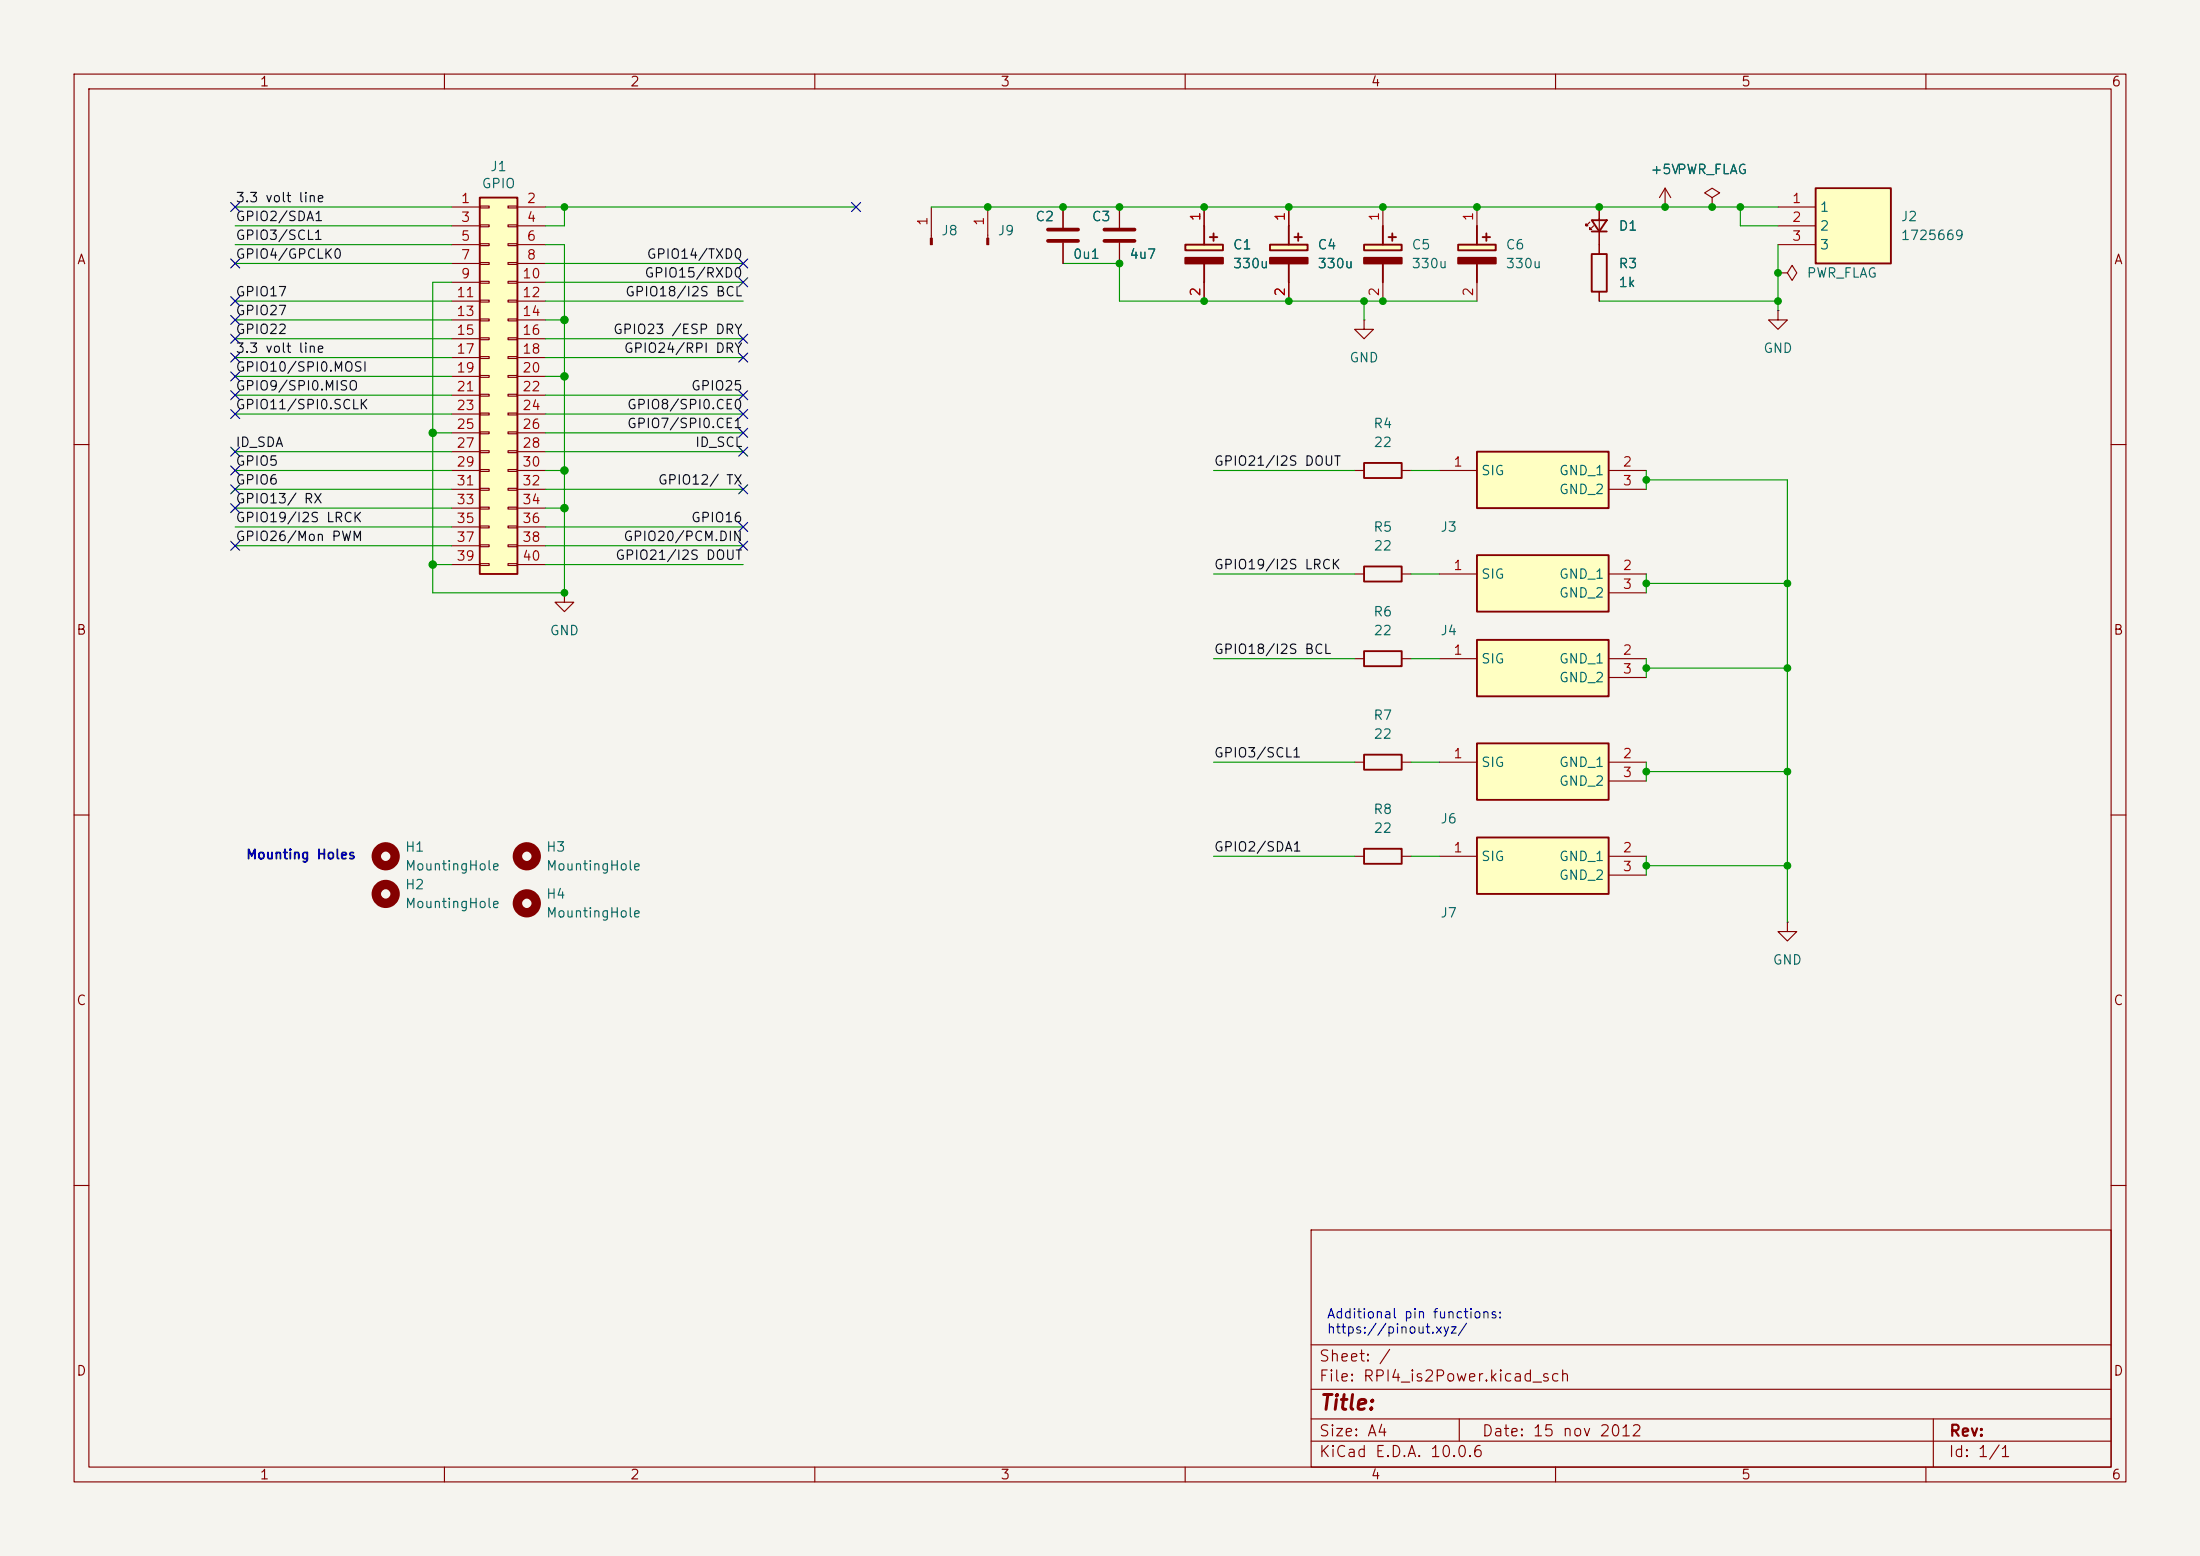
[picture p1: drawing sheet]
<svg xmlns="http://www.w3.org/2000/svg" width="297mm" height="210mm" viewBox="0 0 297 210" stroke-linecap="round" stroke-linejoin="round" font-family="sans-serif">
<path d="M0 0h297v210h-297z" fill="#f5f4ef" stroke="#f5f4ef" stroke-width=".14"/>
<g fill="none" stroke="#840000" stroke-width=".15">
<path d="M10 10h277v190h-277zM12 12h273v186h-273zM60 10v2M110 10v2M160 10v2M210 10v2M260 10v2M133.3 27.9v4.3M143.5 27.9v2.8M143.5 32.8v2.8M10 60h2M285 60h2"/>
<path d="M76.2 80v1.3h1.3l-1.3 1.3-1.3-1.3h1.3M76.2 80h.1M182.9 88.9h1.2M189.2 88.9h1.3M10 110h2M182.9 102.9h1.2M189.2 102.9h1.3M285 110h2M10 160h2M177 166h108v32h-108zM285 160h2M60 198v2"/>
<path d="M110 198v2M160 198v2M177 194.5h108M177 191.5h108M177 187.5h108M177 181.5h108M197 191.5v3M210 198v2M260 198v2M261 191.5v6.5"/>
</g>
<path d="M141.5 31h4M141.5 32.5h4" fill="none" stroke="#840000" stroke-width=".51"/>
<path d="M184.1 87.9h5.1v2h-5.1zM184.1 101.9h5.1v2h-5.1z" fill="none" stroke="#840000" stroke-width=".25"/>
<path d="M133.2 32.2h.3v.8h-.3z" fill="#840000" stroke="#840000" stroke-width=".15"/>
<circle cx="52.1" cy="115.6" r="1.27" fill="none" stroke="#840000" stroke-width="1.3"/>
<path d="M199.4 113h17.8v7.7h-17.8z" fill="#ffffc2"/>
<path d="M199.4 113h17.8v7.7h-17.8z" fill="none" stroke="#840000" stroke-width=".25"/>
<path d="M194.3 115.6h5.1M217.2 115.6h5M217.2 118.1h5" fill="none" stroke="#840000" stroke-width=".15"/>
<path d="M199.4 100.3h17.8v7.7h-17.8z" fill="#ffffc2"/>
<path d="M214.9 29.7h2l-1 1.5zM214.9 31.2h2M184.1 62.5h5.1v2h-5.1zM184.1 76.5h5.1v2h-5.1zM184.1 114.6h5.1v2h-5.1zM199.4 100.3h17.8v7.7h-17.8z" fill="none" stroke="#840000" stroke-width=".25"/>
<g fill="none" stroke="#840000" stroke-width=".15">
<path d="M125.7 27.9v4.3M151.1 27.9v2.8M151.1 32.8v2.8M214.6 30l-.5 .5v-.3v.3h.3M215.1 30.5l-.5 .5v-.3v.3h.3M215.9 27.9v5.1M224.8 27.9h.1M224.8 25.4l-.8 1.3M224.8 25.4l.8 1.3M224.8 25.4v2.5M231.1 26.7l1.1-.7-1.1-.6-1 .6 1 .7v1.2M231.1 27.9h.1"/>
<path d="M184.1 43.2v1.3h1.3l-1.3 1.2-1.2-1.2h1.2M184.1 43.2h.1M182.9 63.5h1.2M182.9 77.5h1.2M189.2 63.5h1.3M189.2 77.5h1.3M182.9 115.6h1.2M189.2 115.6h1.3M194.3 102.9h5.1M217.2 102.9h5M217.2 105.4h5M241.3 124.5v1.2h1.3l-1.3 1.3-1.3-1.3h1.3"/>
<path d="M241.3 124.5h.1"/>
</g>
<g fill="none" stroke="#840000" stroke-width="1.3">
<circle cx="71.1" cy="115.6" r="1.27"/>
<circle cx="52.1" cy="120.6" r="1.27"/>
<circle cx="71.1" cy="121.9" r="1.27"/>
</g>
<path d="M149.1 31h4.1M149.1 32.5h4.1" fill="none" stroke="#840000" stroke-width=".51"/>
<path d="M125.6 32.2h.3v.8h-.3z" fill="#840000" stroke="#840000" stroke-width=".15"/>
<path d="M196.8 33h5.1v.8h-5.1z" fill="#ffffc2"/>
<path d="M196.8 33h5.1v.8h-5.1zM199.4 30.5v2.5M199.4 35.6v2.5M200.2 32h1M200.7 31.5v1" fill="none" stroke="#840000" stroke-width=".25"/>
<path d="M196.8 34.8h5.1v.8h-5.1z" fill="#840000" stroke="#840000" stroke-width=".25"/>
<path d="M199.4 27.9v2.6M199.4 38.1v2.5M240 36.8h1.3l.6-1 .7 1-.7 1-.6-1M240 36.8h.1" fill="none" stroke="#840000" stroke-width=".15"/>
<path d="M160 33h5.1v.8h-5.1z" fill="#ffffc2"/>
<path d="M160 33h5.1v.8h-5.1zM162.6 30.5v2.5M162.6 35.6v2.5M163.3 32h1M163.8 31.5v1" fill="none" stroke="#840000" stroke-width=".25"/>
<path d="M160 34.8h5.1v.8h-5.1z" fill="#840000" stroke="#840000" stroke-width=".25"/>
<path d="M162.6 27.9v2.6M162.6 38.1v2.5" fill="none" stroke="#840000" stroke-width=".15"/>
<path d="M245.1 25.4h10.2v10.2h-10.2z" fill="#ffffc2"/>
<path d="M245.1 25.4h10.2v10.2h-10.2z" fill="none" stroke="#840000" stroke-width=".25"/>
<path d="M240 27.9h5.1M240 30.5h5.1M240 33h5.1M240 41.9v1.3h1.3l-1.3 1.3-1.2-1.3h1.2M240 41.9h.1" fill="none" stroke="#840000" stroke-width=".15"/>
<path d="M64.8 26.7h5v50.8h-5z" fill="#ffffc2"/>
<path d="M64.8 26.7h5v50.8h-5zM214.9 34.3h2v5.1h-2z" fill="none" stroke="#840000" stroke-width=".25"/>
<g fill="none" stroke="#840000" stroke-width=".15">
<path d="M61 27.9h3.8M61 30.5h3.8M61 33h3.8M61 35.6h3.8M61 38.1h3.8M64.8 27.8h1.2v.3h-1.2zM64.8 30.4h1.2v.2h-1.2zM64.8 32.9h1.2v.2h-1.2zM64.8 35.4h1.2v.3h-1.2zM64.8 38h1.2v.2h-1.2zM68.6 27.8h1.2v.3h-1.2zM68.6 30.4h1.2v.2h-1.2z"/>
<path d="M68.6 32.9h1.2v.2h-1.2zM68.6 35.4h1.2v.3h-1.2zM68.6 38h1.2v.2h-1.2zM69.8 27.9h3.9M69.8 30.5h3.9M69.8 33h3.9M69.8 35.6h3.9M69.8 38.1h3.9M215.9 33v1.3M215.9 39.4v1.2M61 40.6h3.8M61 43.2h3.8"/>
<path d="M61 45.7h3.8M61 48.3h3.8M61 50.8h3.8M61 53.3h3.8M61 55.9h3.8M61 58.4h3.8M64.8 40.5h1.2v.3h-1.2zM64.8 43.1h1.2v.2h-1.2zM64.8 45.6h1.2v.2h-1.2zM64.8 48.1h1.2v.3h-1.2zM64.8 50.7h1.2v.2h-1.2zM64.8 53.2h1.2v.3h-1.2z"/>
<path d="M64.8 55.8h1.2v.2h-1.2zM64.8 58.3h1.2v.2h-1.2zM68.6 40.5h1.2v.3h-1.2zM68.6 43.1h1.2v.2h-1.2zM68.6 45.6h1.2v.2h-1.2zM68.6 48.1h1.2v.3h-1.2zM68.6 50.7h1.2v.2h-1.2zM68.6 53.2h1.2v.3h-1.2zM68.6 55.8h1.2v.2h-1.2zM68.6 58.3h1.2v.2h-1.2zM69.8 40.6h3.9M69.8 43.2h3.9"/>
<path d="M69.8 45.7h3.9M69.8 48.3h3.9M69.8 50.8h3.9M69.8 53.3h3.9M69.8 55.9h3.9M69.8 58.4h3.9M61 61h3.8M61 63.5h3.8M61 66h3.8M61 68.6h3.8M61 71.1h3.8M61 73.7h3.8"/>
<path d="M61 76.2h3.8M64.8 60.8h1.2v.3h-1.2zM64.8 63.4h1.2v.2h-1.2zM64.8 65.9h1.2v.3h-1.2zM64.8 68.5h1.2v.2h-1.2zM64.8 71h1.2v.2h-1.2zM64.8 73.5h1.2v.3h-1.2zM64.8 76.1h1.2v.2h-1.2zM68.6 60.8h1.2v.3h-1.2zM68.6 63.4h1.2v.2h-1.2zM68.6 65.9h1.2v.3h-1.2zM68.6 68.5h1.2v.2h-1.2z"/>
<path d="M68.6 71h1.2v.2h-1.2zM68.6 73.5h1.2v.3h-1.2zM68.6 76.1h1.2v.2h-1.2zM69.8 61h3.9M69.8 63.5h3.9M69.8 66h3.9M69.8 68.6h3.9M69.8 71.1h3.9M69.8 73.7h3.9M69.8 76.2h3.9"/>
</g>
<path d="M199.4 61h17.8v7.6h-17.8z" fill="#ffffc2"/>
<path d="M199.4 61h17.8v7.6h-17.8z" fill="none" stroke="#840000" stroke-width=".25"/>
<path d="M194.3 63.5h5.1M217.2 63.5h5M217.2 66h5" fill="none" stroke="#840000" stroke-width=".15"/>
<path d="M199.4 74.9h17.8v7.7h-17.8z" fill="#ffffc2"/>
<path d="M199.4 74.9h17.8v7.7h-17.8z" fill="none" stroke="#840000" stroke-width=".25"/>
<path d="M194.3 77.5h5.1M217.2 77.5h5M217.2 80h5" fill="none" stroke="#840000" stroke-width=".15"/>
<path d="M171.4 33h5.1v.8h-5.1z" fill="#ffffc2"/>
<path d="M171.4 33h5.1v.8h-5.1zM174 30.5v2.5M174 35.6v2.5M174.8 32h1M175.3 31.5v1" fill="none" stroke="#840000" stroke-width=".25"/>
<path d="M171.4 34.8h5.1v.8h-5.1z" fill="#840000" stroke="#840000" stroke-width=".25"/>
<path d="M174 27.9v2.6M174 38.1v2.5" fill="none" stroke="#840000" stroke-width=".15"/>
<path d="M184.1 33h5.1v.8h-5.1z" fill="#ffffc2"/>
<path d="M184.1 33h5.1v.8h-5.1zM186.7 30.5v2.5M186.7 35.6v2.5M187.5 32h1M188 31.5v1" fill="none" stroke="#840000" stroke-width=".25"/>
<path d="M184.1 34.8h5.1v.8h-5.1z" fill="#840000" stroke="#840000" stroke-width=".25"/>
<path d="M186.7 27.9v2.6M186.7 38.1v2.5" fill="none" stroke="#840000" stroke-width=".15"/>
<path d="M199.4 86.4h17.8v7.6h-17.8z" fill="#ffffc2"/>
<path d="M199.4 86.4h17.8v7.6h-17.8z" fill="none" stroke="#840000" stroke-width=".25"/>
<g fill="none" stroke="#840000" stroke-width=".15">
<path d="M143.5 27.9v2.8M143.5 32.8v2.8M151.1 27.9v2.8M151.1 32.8v2.8M162.6 27.9v2.6M162.6 38.1v2.5M174 27.9v2.6M174 38.1v2.5M215.9 27.9v1.8M215.9 31.2v3.1M215.9 39.4v1.2M224.8 27.9h.1"/>
<path d="M231.1 27.9h.1M194.3 88.9h5.1M217.2 88.9h5M217.2 91.4h5"/>
</g>
<g fill="none" stroke="#009600" stroke-width=".15">
<path d="M31.7 27.9h29.3M31.7 35.6h29.3M31.7 33h29.3M31.7 30.5h29.3M73.7 33h2.5v47h-17.8v-41.9h2.6M73.7 38.1h26.6M73.7 27.9h41.9M73.7 35.6h26.6M76.2 27.9v2.6h-2.5M125.7 27.9h114.3M143.5 35.6h7.6v5h48.3M234.9 27.9v2.6h5.1"/>
<path d="M240 33v8.9M31.7 40.6h29.3M31.7 55.9h29.3M31.7 53.3h29.3M31.7 50.8h29.3M31.7 45.7h29.3M31.7 48.3h29.3M31.7 43.2h29.3M58.4 58.4h2.6M73.7 40.6h26.6M73.7 58.4h26.6M73.7 55.9h26.6"/>
<path d="M73.7 53.3h26.6M73.7 50.8h2.5M73.7 45.7h26.6M73.7 48.3h26.6M73.7 43.2h2.5M184.1 40.6v2.6M215.9 40.6h24.1M31.7 73.7h29.3M31.7 66h29.3M31.7 71.1h29.3M31.7 63.5h29.3M31.7 68.6h29.3"/>
<path d="M31.7 61h29.3M58.4 76.2h2.6M73.7 73.7h26.6M73.7 76.2h26.6M73.7 66h26.6M73.7 71.1h26.6M73.7 63.5h2.5M73.7 68.6h2.5M73.7 61h26.6M163.8 63.5h19.1M163.8 77.5h19.1M190.5 63.5h3.8"/>
<path d="M190.5 77.5h3.8M222.2 63.5v2.5M222.2 77.5v2.5M222.2 64.8h19.1v59.7M222.2 78.7h19.1M163.8 88.9h19.1M190.5 88.9h3.8M222.2 88.9v2.5M222.2 90.2h19.1M163.8 115.6h19.1M163.8 102.9h19.1M190.5 115.6h3.8"/>
<path d="M190.5 102.9h3.8M222.2 102.9v2.5M222.2 115.6v2.5M222.2 104.1h19.1M222.2 116.8h19.1"/>
</g>
<g fill="none" stroke="#000084" stroke-width=".15">
<path d="M31.1 35l1.3 1.2M31.1 27.3l1.3 1.2M32.4 35l-1.3 1.2M32.4 27.3l-1.3 1.2M99.7 35l1.2 1.2M99.7 37.5l1.2 1.2M100.9 35l-1.2 1.2M100.9 37.5l-1.2 1.2M115 27.3l1.2 1.2M116.2 27.3l-1.2 1.2M31.1 40l1.3 1.2M31.1 50.2l1.3 1.2"/>
<path d="M31.1 47.7l1.3 1.2M31.1 52.7l1.3 1.2M31.1 55.3l1.3 1.2M31.1 45.1l1.3 1.2M31.1 42.6l1.3 1.2M32.4 40l-1.3 1.2M32.4 50.2l-1.3 1.2M32.4 47.7l-1.3 1.2M32.4 52.7l-1.3 1.2M32.4 55.3l-1.3 1.2M32.4 45.1l-1.3 1.2M32.4 42.6l-1.3 1.2"/>
<path d="M99.7 47.7l1.2 1.2M99.7 57.8l1.2 1.2M99.7 52.7l1.2 1.2M99.7 55.3l1.2 1.2M99.7 45.1l1.2 1.2M100.9 47.7l-1.2 1.2M100.9 57.8l-1.2 1.2M100.9 52.7l-1.2 1.2M100.9 55.3l-1.2 1.2M100.9 45.1l-1.2 1.2M31.1 62.9l1.3 1.2M31.1 60.4l1.3 1.2"/>
<path d="M31.1 73.1l1.3 1.2M31.1 65.4l1.3 1.2M31.1 68l1.3 1.2M32.4 62.9l-1.3 1.2M32.4 60.4l-1.3 1.2M32.4 73.1l-1.3 1.2M32.4 65.4l-1.3 1.2M32.4 68l-1.3 1.2M99.7 70.5l1.2 1.2M99.7 73.1l1.2 1.2M99.7 65.4l1.2 1.2M99.7 60.4l1.2 1.2"/>
<path d="M100.9 70.5l-1.2 1.2M100.9 73.1l-1.2 1.2M100.9 65.4l-1.2 1.2M100.9 60.4l-1.2 1.2"/>
</g>
<g fill="#009600" stroke="#009600" stroke-width=".14">
<circle cx="222.2" cy="116.8" r=".46"/>
<circle cx="222.2" cy="104.1" r=".46"/>
<circle cx="241.3" cy="104.1" r=".46"/>
<circle cx="241.3" cy="116.8" r=".46"/>
<circle cx="58.4" cy="76.2" r=".51"/>
<circle cx="76.2" cy="80" r=".46"/>
<circle cx="76.2" cy="63.5" r=".51"/>
<circle cx="76.2" cy="68.6" r=".51"/>
<circle cx="76.2" cy="50.8" r=".51"/>
<circle cx="133.3" cy="27.9" r=".46"/>
<circle cx="143.5" cy="27.9" r=".46"/>
<circle cx="184.1" cy="40.6" r=".46"/>
<circle cx="174" cy="27.9" r=".46"/>
<circle cx="174" cy="40.6" r=".46"/>
<circle cx="151.1" cy="27.9" r=".46"/>
<circle cx="151.1" cy="35.6" r=".46"/>
<circle cx="162.6" cy="40.6" r=".46"/>
<circle cx="162.6" cy="27.9" r=".46"/>
<circle cx="58.4" cy="58.4" r=".51"/>
<circle cx="76.2" cy="27.9" r=".46"/>
<circle cx="76.2" cy="43.2" r=".51"/>
<circle cx="231.1" cy="27.9" r=".46"/>
<circle cx="234.9" cy="27.9" r=".46"/>
<circle cx="224.8" cy="27.9" r=".46"/>
<circle cx="186.7" cy="27.9" r=".46"/>
<circle cx="186.7" cy="40.6" r=".46"/>
<circle cx="199.4" cy="27.9" r=".46"/>
<circle cx="240" cy="36.8" r=".46"/>
<circle cx="240" cy="40.6" r=".46"/>
<circle cx="215.9" cy="27.9" r=".46"/>
<circle cx="222.2" cy="64.8" r=".46"/>
<circle cx="222.2" cy="78.7" r=".46"/>
<circle cx="222.2" cy="90.2" r=".46"/>
<circle cx="241.3" cy="90.2" r=".46"/>
<circle cx="241.3" cy="78.7" r=".46"/>
</g>
<text font-size="2" fill="#840000" x="178" y="190.8">Title:</text>
<g font-size="1.5" fill="#840000">
<text x="178" y="184.1">Sheet: /</text>
<text x="178" y="186.8">File: RPI4_is2Power.kicad_sch</text>
<text x="178" y="197">KiCad E.D.A. 10.0.6</text>
<text x="178" y="194.2">Size: A4</text>
<text x="200" y="194.2">Date: 15 nov 2012</text>
<text x="263" y="197">Id: 1/1</text>
<text x="263" y="194.2">Rev:</text>
</g>
<g font-size="1.3" fill="#840000">
<text x="35" y="12">1</text>
<text x="85" y="12">2</text>
<text x="135" y="12">3</text>
<text x="185" y="12">4</text>
<text x="235" y="12">5</text>
<text x="285" y="12">6</text>
<text x="10.3" y="36">A</text>
<text x="285.3" y="36">A</text>
<text x="10.2" y="86">B</text>
<text x="285.2" y="86">B</text>
<text x="10.2" y="136">C</text>
<text x="285.2" y="136">C</text>
<text x="10.2" y="186">D</text>
<text x="285.2" y="186">D</text>
<text x="35" y="200">1</text>
<text x="85" y="200">2</text>
<text x="135" y="200">3</text>
<text x="185" y="200">4</text>
<text x="235" y="200">5</text>
<text x="285" y="200">6</text>
</g>
<g font-size="1.3" fill="#006464">
<text x="66.1" y="23.4">J1</text>
<text x="222.7" y="23.8">+5VPWR_FLAG</text>
<text x="64.9" y="25.7">GPIO</text>
<text x="245.6" y="28.9">1</text>
<text x="127" y="32.1">J8</text>
<text x="134.6" y="32.1">J9</text>
<text x="139.7" y="30.2">C2</text>
<text x="144.8" y="35.3">0u1</text>
<text x="147.3" y="30.2">C3</text>
<text x="152.4" y="35.3">4u7</text>
<text x="166.4" y="34">C1</text>
<text x="177.8" y="34">C4</text>
<text x="190.5" y="34">C5</text>
<text x="203.2" y="34">C6</text>
<text x="218.4" y="31.4">D1</text>
<text x="245.6" y="31.4">2</text>
<text x="245.6" y="34">3</text>
<text x="256.5" y="30.2">J2</text>
<text x="256.5" y="32.7">1725669</text>
<text x="166.4" y="36.5">330u</text>
<text x="177.8" y="36.5">330u</text>
<text x="190.5" y="36.5">330u</text>
<text x="203.2" y="36.5">330u</text>
<text x="218.4" y="36.5">R3</text>
<text x="218.4" y="39.1">1k</text>
<text x="243.8" y="37.8">PWR_FLAG</text>
<text x="238" y="48">GND</text>
<text x="182.1" y="49.2">GND</text>
<text x="185.3" y="58.1">R4</text>
<text x="185.4" y="60.7">22</text>
<text x="199.9" y="64.5">SIG</text>
<text x="210.4" y="64.5">GND_1</text>
<text x="210.4" y="67">GND_2</text>
<text x="185.3" y="72.1">R5</text>
<text x="185.4" y="74.6">22</text>
<text x="194.4" y="72.1">J3</text>
<text x="185.3" y="83.5">R6</text>
<text x="199.9" y="78.4">SIG</text>
<text x="210.4" y="78.4">GND_1</text>
<text x="210.4" y="81">GND_2</text>
<text x="74.1" y="86.1">GND</text>
<text x="185.4" y="86.1">22</text>
<text x="194.4" y="86.1">J4</text>
<text x="199.9" y="89.9">SIG</text>
<text x="210.4" y="89.9">GND_1</text>
<text x="210.4" y="92.4">GND_2</text>
<text x="185.3" y="97.5">R7</text>
<text x="185.4" y="100">22</text>
<text x="199.9" y="103.8">SIG</text>
<text x="210.4" y="103.8">GND_1</text>
<text x="210.4" y="106.4">GND_2</text>
<text x="185.3" y="110.2">R8</text>
<text x="185.4" y="112.7">22</text>
<text x="194.4" y="111.5">J6</text>
<text x="54.6" y="115.3">H1</text>
<text x="54.6" y="117.8">MountingHole</text>
<text x="73.6" y="115.3">H3</text>
<text x="73.6" y="117.8">MountingHole</text>
<text x="199.9" y="116.5">SIG</text>
<text x="210.4" y="116.5">GND_1</text>
<text x="210.4" y="119.1">GND_2</text>
<text x="54.6" y="120.3">H2</text>
<text x="54.6" y="122.9">MountingHole</text>
<text x="73.6" y="121.6">H4</text>
<text x="73.6" y="124.2">MountingHole</text>
<text x="194.4" y="124.2">J7</text>
<text x="239.2" y="130.5">GND</text>
</g>
<g font-size="1.3" fill="#0f0f0f">
<text x="31.7" y="27.6">3.3 volt line</text>
<text x="31.7" y="32.7">GPIO3/SCL1</text>
<text x="31.7" y="30.2">GPIO2/SDA1</text>
<text x="31.7" y="35.2">GPIO4/GPCLK0</text>
<text x="87.2" y="35.2">GPIO14/TXD0</text>
<text x="31.7" y="40.3">GPIO17</text>
<text x="84.3" y="40.3">GPIO18/I2S BCL</text>
<text x="86.9" y="37.8">GPIO15/RXD0</text>
<text x="31.7" y="42.9">GPIO27</text>
<text x="31.7" y="47.9">3.3 volt line</text>
<text x="31.7" y="45.4">GPIO22</text>
<text x="82.7" y="45.4">GPIO23 /ESP DRY</text>
<text x="84.1" y="47.9">GPIO24/RPI DRY</text>
<text x="31.7" y="53">GPIO9/SPI0.MISO</text>
<text x="31.7" y="50.5">GPIO10/SPI0.MOSI</text>
<text x="93.2" y="53">GPIO25</text>
<text x="31.7" y="55.6">GPIO11/SPI0.SCLK</text>
<text x="84.6" y="58.1">GPIO7/SPI0.CE1</text>
<text x="84.6" y="55.6">GPIO8/SPI0.CE0</text>
<text x="31.7" y="65.7">GPIO6</text>
<text x="31.7" y="63.2">GPIO5</text>
<text x="31.7" y="60.6">ID_SDA</text>
<text x="88.7" y="65.7">GPIO12/ TX</text>
<text x="93.8" y="60.6">ID_SCL</text>
<text x="163.8" y="63.2">GPIO21/I2S DOUT</text>
<text x="31.7" y="68.3">GPIO13/ RX</text>
<text x="31.7" y="70.8">GPIO19/I2S LRCK</text>
<text x="93.2" y="70.8">GPIO16</text>
<text x="31.7" y="73.3">GPIO26/Mon PWM</text>
<text x="83" y="75.9">GPIO21/I2S DOUT</text>
<text x="84.1" y="73.3">GPIO20/PCM.DIN</text>
<text x="163.8" y="77.2">GPIO19/I2S LRCK</text>
<text x="163.8" y="88.6">GPIO18/I2S BCL</text>
<text x="163.8" y="102.6">GPIO3/SCL1</text>
<text x="163.8" y="115.3">GPIO2/SDA1</text>
</g>
<g font-size="1.3" fill="#a90000">
<text x="62.1" y="27.7">1</text>
<text x="71" y="27.7">2</text>
<text x="162.3" y="29.9" transform="rotate(-90 162.3 29.9)">1</text>
<text x="173.8" y="29.9" transform="rotate(-90 173.8 29.9)">1</text>
<text x="186.5" y="29.9" transform="rotate(-90 186.5 29.9)">1</text>
<text x="199.2" y="29.9" transform="rotate(-90 199.2 29.9)">1</text>
<text x="241.8" y="27.7">1</text>
<text x="62.1" y="30.3">3</text>
<text x="62.1" y="32.8">5</text>
<text x="62.1" y="35.3">7</text>
<text x="71" y="30.3">4</text>
<text x="71" y="32.8">6</text>
<text x="71" y="35.3">8</text>
<text x="125.5" y="30.6" transform="rotate(-90 125.5 30.6)">1</text>
<text x="133.1" y="30.6" transform="rotate(-90 133.1 30.6)">1</text>
<text x="241.8" y="30.3">2</text>
<text x="241.8" y="32.8">3</text>
<text x="61.5" y="40.4">11</text>
<text x="62.1" y="37.9">9</text>
<text x="70.4" y="37.9">10</text>
<text x="70.4" y="40.4">12</text>
<text x="162.3" y="40.1" transform="rotate(-90 162.3 40.1)">2</text>
<text x="173.8" y="40.1" transform="rotate(-90 173.8 40.1)">2</text>
<text x="186.5" y="40.1" transform="rotate(-90 186.5 40.1)">2</text>
<text x="199.2" y="40.1" transform="rotate(-90 199.2 40.1)">2</text>
<text x="61.5" y="43">13</text>
<text x="61.5" y="45.5">15</text>
<text x="70.4" y="43">14</text>
<text x="70.4" y="45.5">16</text>
<text x="61.5" y="48">17</text>
<text x="61.5" y="50.6">19</text>
<text x="61.5" y="53.1">21</text>
<text x="70.4" y="48">18</text>
<text x="70.4" y="50.6">20</text>
<text x="70.4" y="53.1">22</text>
<text x="61.5" y="55.7">23</text>
<text x="61.5" y="58.2">25</text>
<text x="70.4" y="55.7">24</text>
<text x="70.4" y="58.2">26</text>
<text x="61.5" y="60.7">27</text>
<text x="61.5" y="63.3">29</text>
<text x="61.5" y="65.8">31</text>
<text x="70.4" y="60.7">28</text>
<text x="70.4" y="63.3">30</text>
<text x="70.4" y="65.8">32</text>
<text x="196.1" y="63.3">1</text>
<text x="219" y="63.3">2</text>
<text x="219" y="65.8">3</text>
<text x="61.5" y="68.4">33</text>
<text x="61.5" y="70.9">35</text>
<text x="70.4" y="68.4">34</text>
<text x="70.4" y="70.9">36</text>
<text x="61.5" y="73.4">37</text>
<text x="61.5" y="76">39</text>
<text x="70.4" y="73.4">38</text>
<text x="70.4" y="76">40</text>
<text x="196.1" y="77.3">1</text>
<text x="219" y="77.3">2</text>
<text x="219" y="79.8">3</text>
<text x="196.1" y="88.7">1</text>
<text x="219" y="88.7">2</text>
<text x="219" y="91.2">3</text>
<text x="196.1" y="102.7">1</text>
<text x="219" y="102.7">2</text>
<text x="219" y="105.2">3</text>
<text x="196.1" y="115.4">1</text>
<text x="219" y="115.4">2</text>
<text x="219" y="117.9">3</text>
</g>
<g font-size="1.3" fill="#0000c2">
<text x="33.1" y="116.3">Mounting Holes</text>
<text x="179" y="178.3">Additional pin functions:</text>
<text x="179" y="180.3">https://pinout.xyz/</text>
</g>
</svg>
